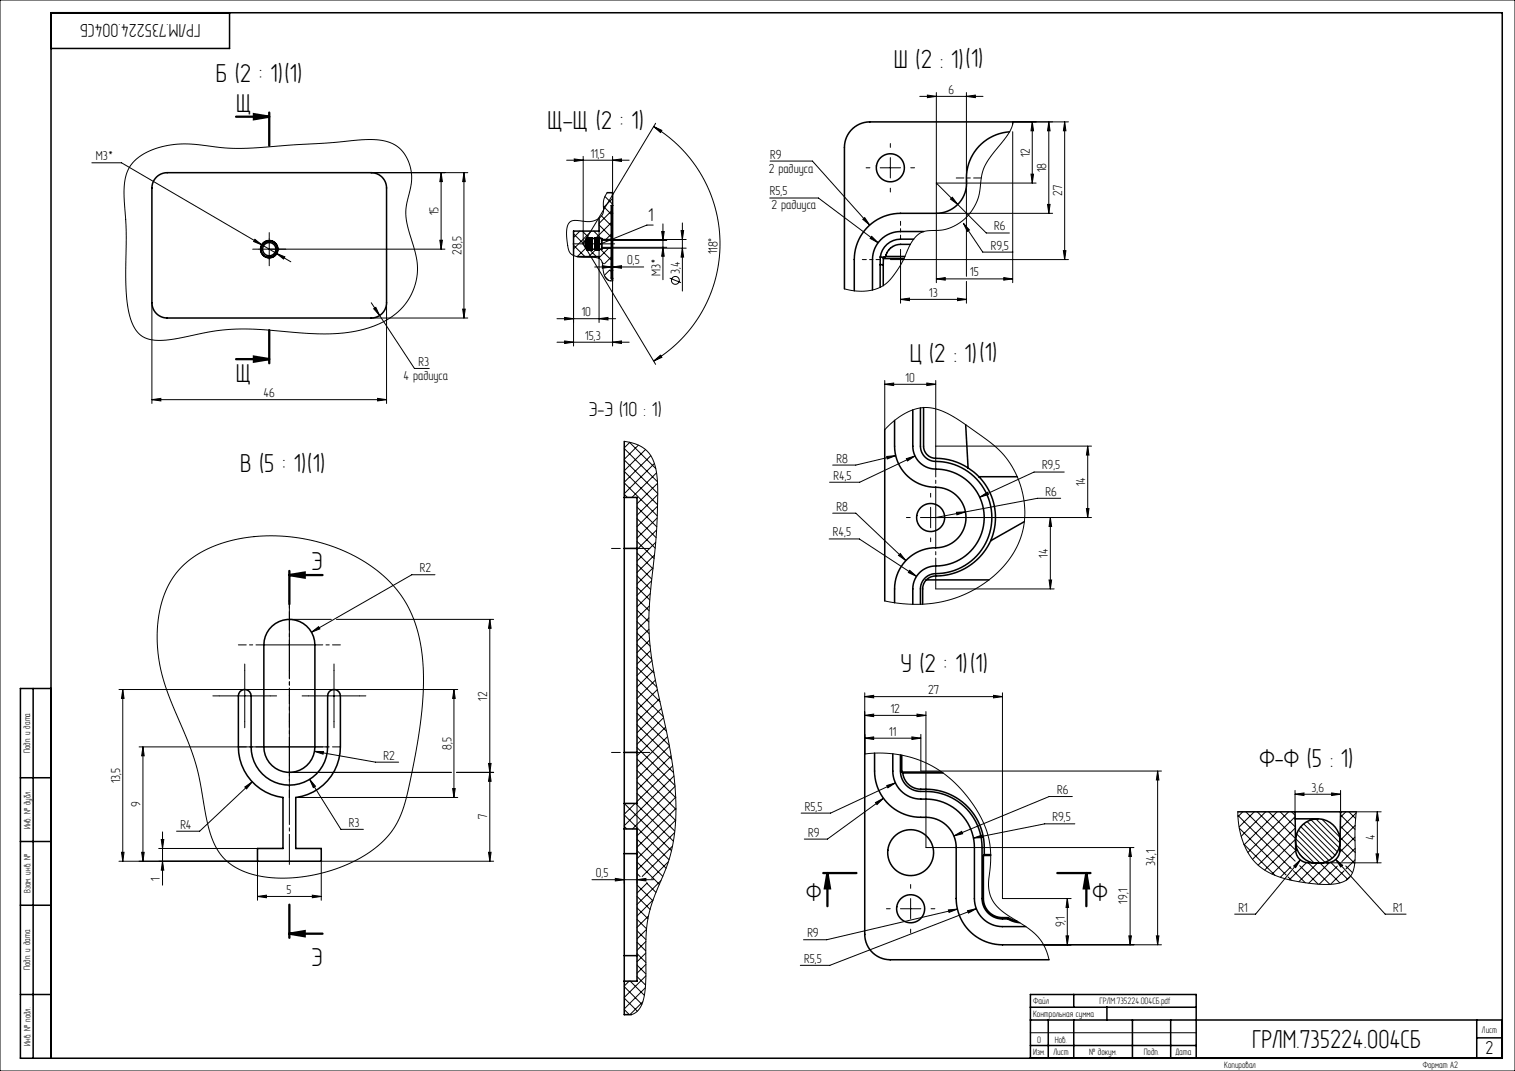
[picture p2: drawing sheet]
<svg xmlns="http://www.w3.org/2000/svg" width="594mm" height="420mm" viewBox="0 0 594 420" stroke-linecap="round" stroke-linejoin="round" font-family="sans-serif">
<g fill="none" stroke="#000" stroke-width=".39">
<path d="M0 0h594v420h-594zM360.6 37.8h24.8M363.6 37.3l3.5 .5-3.5 .5zM367.1 36.3v74.6M378.9 37.8l3.5-.5v1zM378.9 36.3v72.1M256.3 49.6l3.2 1.5-.5 .9zM256.3 49.6a53.6 53.6 0 0 1 0 92M257.1 48.4l-27.4 45.5M397.1 51.7v59.2M404.7 47.8v24M404.7 47.8l.5 3.5h-1z"/>
<path d="M411.2 47.8l.5 3.5h-1zM411.2 47.8v35.9M417.4 47.8v54M417.4 47.8l.5 3.5h-1zM418.9 47.8h-21.7l-.5 2.1-1.3 2.5-6.9 8.9-2.3 3.7-1.2 3.4-.9 7-.8 2.8-1.9 3.8-2.6 3.4-3.1 2.4-3.6 1.7-3.1 .8-6.2 .3-1.5 .5-1.4 .9-2.7 3.4-3.3 7-2.5 4.1-2.8 3.6-2.6 2.1-3.2 1.3-3.7 .7-3.9-.1-4.1-.8M36 63.8h11.6l55.1 32.2M52.7 63.1l3.3-2.5 4-2 4.8-1.4 5.2-.7 5.7 .1 11.8 1.4 6.2 .2 34.4-2.1 15.4-1.4 6 .3 4.4 1.3 2.7 1.8 2.2 2.5 1.6 3.3 .9 3.7v4.2l-2 8.7-.2 4 .8 4.7 3.2 10.8 .6 5.3-.6 5-1.7 4.8-1.6 2.9-2 2.5-2.3 2.3-2.8 2-3.2 1.8-3.5 1.5-8.1 2.1-6.2 .6-6.9 .1-22.9-1.7-8.8-.2-9.4 .9-13.5 2.7-5.2 .8h-4.7l-3.6-1-1.6-1-1.3-1.3-2.1-3.8-1.5-5.3-.8-7 .1-23.2-.8-13v-4.5l.4-3.2 .8-2.7 1.2-2.3zM145.6 67.7h37.8M172.9 67.7l.5 3.5h-1zM172.9 67.7v30M181.9 67.7l.5 3.5h-1zM181.9 67.7v57"/>
<path d="M222.2 62.8h24.5M225.2 62.3l3.5 .5-3.5 .5zM228.7 61.3v34.3M237.2 77.1l3 2.9M238.1 75.6l-1.4 2.7-.1 4.8-.9 1.8-1.7 1.2-2.1 .7-6.3-.4-1.8 .4-.8 .8-.6 1.3-.2 3.9 .6 4.7 1 2 1.1 .7 1.6 .5 6.7 .2 1.9 .6 1 1.3 .6 4.1 .6 1.9 1.2 1.1 1.7 .2M240.2 62.8l3.5-.5v1zM240.2 61.3v44.9M240.2 77.8l-3.6 3.6M301.8 77.7h19.1l23.4 17.5M302 63.2h16.5l22.5 25.1M345.1 65.8h8M349.1 61.8v8"/>
<path d="M372.7 78.1l.7-.7 2.1 2.8zM404.2 68.3h1l-.5 3.5zM406.2 71.8h-39.1l19.6 19.6h9.1M99.9 93.9l2.8 2.1-3.3-1.3zM102.7 98.5a3 3 0 0 1 2.6-3.8 3 3 0 0 1 3.2 3.3 3 3 0 0 1-3.7 2.6M102.7 96l11.3 6.7M105.6 93.7v8M108.4 99.4l3.3 1.3-.5 .9zM172.4 94.2h1l-.5 3.5zM174.4 97.7h-72.8M224.9 91.7l3.8 3.8M224.9 96.2l4.4 4.4"/>
<path d="M227.4 90.6l-2.5 2.5M228.3 90.6l2.8 2.8M231.1 97.9l2.7 2.7M231.9 90.6l-7 7M232.8 90.6l2.9 2.9M233.6 97.9l-2.7 2.7M234.9 90.6v35.9M234.9 88.2l4.8 4.8M235.4 97.7l4.3 4.3M235.8 84.7l3.9 3.8M236 93.8l.1 .1M236.6 80.9l3.1 3.1"/>
<path d="M238.6 97.3l-3.7 3.8M239.5 97.3l.2 .2M239.5 94.3h21.9M239.5 97h21.9M239.7 93.9h29.3M239.7 97.3h29.3M239.7 91.8l-2.1 2.1M239.7 87.3l-6.1 6.1M239.7 82.8l-4.8 4.8M256.1 88.3h-2.5l-18.2 7.4M259.4 90.8h1l-.5 3.5zM259.9 87.8v21.9"/>
<path d="M259.9 97l.5 3.5h-1zM267 90.4h1l-.5 3.5zM267.5 87.4v26.7M267.5 97.3l.5 3.5h-1zM338.3 86l.7-.7 2 3zM341.8 92.7l2.5 2.5-3.1-1.7zM353.1 97.8v21.1M367.1 83.7h45.6M377.7 87.6l2.4 2.6-.8 .5zM377.7 87.6l7.6 11.3h11.8M410.7 80.2h1l-.5 3.5zM416.9 98.3h1l-.5 3.5z"/>
<path d="M59.6 118.7v39.5M145.6 118.7l16.9 25.8h5.8M151.6 118.7v39.5M224.9 100.2v35.5M226.4 100.6l3.3-3.3 27.4 45.6M233.2 104.7h19.2M236.1 102.9l.5 .5M236.2 104.2l3.5 .5-3.5 .5zM237.2 108.5l1.5 1.5M239 105.9l-2 2.1M239.1 105.9l.6 .6M239.7 103.2v5.9"/>
<path d="M239.7 100.8l-2.7 2.6M240.2 104.7l3.5-.5v1zM240.2 109.1v26.6M240.2 109.3l-.9 .8M262.6 109.1l4.4 1.7M349.1 101.8h69.8M353.1 117.4l3.5-.5v1zM353.1 117.4h25.8M367.1 109.4l3.5-.5v1zM367.1 109.4h30M375.4 116.9l3.5 .5-3.5 .5zM378.9 110.4v8.5"/>
<path d="M393.6 108.9l3.5 .5-3.5 .5zM145.6 124.7h37.8M146.5 121.1l.9-.6 1.5 3.2zM181.4 121.2h1l-.5 3.5zM218.4 134.2h28.3M218.4 125h23M221.4 133.7l3.5 .5-3.5 .5zM221.4 124.5l3.5 .5-3.5 .5zM234.9 125l3.5-.5v1zM240.2 134.2l3.5-.5v1zM59.6 156.7l3.5-.5v1zM59.6 156.7h92"/>
<path d="M148.1 156.2l3.5 .5-3.5 .5zM256.3 141.6l2.7-2.3 .5 .8zM346.9 150.7l3.5-.5v1zM346.9 149.2v19.3l3.1-3 3.4-2.6 3.6-1.8 3.4-1 3.1-.3 3.1 .5 3.5 1.2 3.8 1.9 14.6 10.3 3.6 3.2 2.8 3.2 2.9 4.7 2.2 5.2 1.3 5.5 .5 5.6-.3 4.1-.8 4.1-1.4 3.9-2 3.7-2.6 3.7-3 3.4-3.6 3.1-4 2.8-4 2.3-4.3 1.9-4.5 1.4-4.6 .9-4.8 .5-4.9 .1-5.3-.5-4.8-.8M346.9 150.7h20M363.4 150.2l3.5 .5-3.5 .5zM366.9 149.2v25.8h61.1M244.8 173.1l5.1 1.3 2.2 1.1 1.6 1.4 1.4 1.6 1 2 1.4 5.2 .4 6.5-.3 13-.6 9-2.3 22.3-.3 6.3 .1 6.2 .7 6.7 1.1 7.7 5.3 24.7 1.8 9.7 1.2 9.6 .4 8.4-.4 9.7-1.4 8.5-1.9 6.1-5.5 13.5-1.9 7.4-.6 7.5-.1 16.8-.7 5.7-.8 2.7-1.1 2-1.4 1.4-1.7 .8M244.8 175.9l13 13M246.8 173.4l10.3 10.4M246.9 173.5l-2.1 2.1M250.3 174.6l-5.5 5.5"/>
<path d="M253.1 176.3l-8.3 8.3M255.2 178.7l-10.4 10.4M347.7 179l3.5-.3-3.3 1.3zM351.2 178.7l-15.7 3.7h-9M355.4 179.9l3.4-1.1-3 2zM358.8 178.8l-21.7 10.3h-11.8M426.5 175v28M426.5 175l.5 3.5h-1zM244.8 193.9l1.2 1.2M244.8 189.4l12.9 12.9M244.8 184.9l13 13M244.8 180.4l13.1 13.1"/>
<path d="M249.8 198.9l7.7 7.7M256.6 181.8l-11.8 11.8M257.4 185.4l-9.6 9.7M257.8 198.5l-8 8M257.8 189.5l-8 8.1M257.9 193.9l-8.1 8.2M364.9 199v8M384.1 195l3-1.9 .4 .9zM415.9 195.4h-9.1l-28.3 5.3M417.3 185.1h-11.9l-21.3 9.9M426 199.5h1l-.5 3.5zM249.8 216.8l6.2 6.3"/>
<path d="M249.8 212.3l6.7 6.7M249.8 207.8l7.1 7.2M249.8 203.3l7.4 7.5M256.6 217.7l-6.8 6.8M257.1 212.7l-7.3 7.3M257.4 207.8l-7.6 7.7M257.7 203.1l-7.9 7.9M325.1 211.4h11.8l22.5 14.6M326.5 201.2h9l19.7 18.6M353 217.1l2.2 2.7-2.9-2zM360.9 203h67.1M375 200.9l3.5-.2-3.3 1.2z"/>
<path d="M378.5 200.7l-11.6 2.3M411.8 203v28M411.8 203l.5 3.5h-1zM71.3 222.2l3.8-3.2 4.6-2.9 5.3-2.4 5.6-1.7 6.3-1.2 6.4-.6h6.6l6.8 .7 6.5 1.3 6.5 1.9 6 2.4 5.7 2.9 5.1 3.3 4.6 3.8 3.9 4.1 3.3 4.4 2.6 4.8 2 5.1 1.6 5.7 1 6.1 .5 6.7v7.1l-.5 7.7-1.1 8.3-1.7 10.5-2.6 12.5-1.5 6-1.7 4.6-2.3 4.5-2.9 3.7-3.6 3.5-4.5 3.3-7.7 4-8.7 3-9.1 1.8-8.7 .5-7.8-.9-6.8-2.1-2.9-1.5-2.6-1.8-2-2.1-1.8-2.3-2.1-4.2-1.7-5.3-3.5-18.6-1.7-7-2.8-7.8-8.4-20.4-2-6.8-1.2-6.5-.4-5.1v-5.2l.5-5.1 1-4.7 1.4-4.2 1.8-4 2.3-3.5zM170.5 225.4h-9l-39.4 22.5M249.8 239.3l4.6 4.6M249.8 234.8l4.7 4.7M249.8 230.3l5 5M249.8 225.8l5.3 5.4M249.8 221.3l5.7 5.8M254.6 237.6l-4.8 4.9M255 232.8l-5.2 5.2"/>
<path d="M255.5 227.8l-5.7 5.7M256 222.7l-6.2 6.3M356.7 223.7l2.7 2.3-3.2-1.5zM366.9 231h46.4M411.3 227.5h1l-.5 3.5zM103.5 252.9h20M122.1 247.9l2.8-2.1 .5 .8zM129.9 242.9h-16.4v20M131.9 242.9h61.6M192 242.9v94.8M192 242.9l.5 3.5h-1zM249.8 257.2l6.6 6.7"/>
<path d="M249.8 252.7l5.7 5.8M249.8 248.3l5.1 5.1M249.8 243.8l4.7 4.7M254.4 242.3l-4.6 4.7M254.4 246.8l-4.6 4.6M254.7 251l-4.9 4.9M255.1 255.1l-5.3 5.3M255.6 259.1l-5.8 5.8M48.1 270.4v67.3M48.1 270.4l.5 3.5h-1zM86 272.9h20M96 262.9v20"/>
<path d="M121 272.9h20M131 262.9v20M178 270.4v42.3M178 270.4l.5 3.5h-1zM179.5 270.4h-132.9M249.8 279.7l12.6 12.6M249.8 275.2l11.5 11.5M249.8 270.7l10.3 10.3M249.8 266.2l9 9M249.8 261.7l7.7 7.8M256.3 262.9l-6.5 6.5M257 266.7l-7.2 7.2"/>
<path d="M257.7 270.4l-7.9 8M258.5 274.1l-8.7 8.8M259.3 277.8l-9.5 9.6M339 273.2l3.5-.5v1zM339 271.7v24l5.3-.4 5.4 .3 5.4 .9 5.1 1.5 4.6 2.1 4.3 2.6 4.1 3.2 3.8 3.9 3.5 4.3 3.1 4.6 2.2 4.4 1.5 4.3 .8 3.9 .3 4.2-.8 12.2 .4 2.7 .9 2.3 1.6 2.3 2.3 2.2 10.1 6.7 3.7 3.1 2.9 4.2 1.8 5.2M339 273.2h54M363 279v53.4h81.6M389.5 272.7l3.5 .5-3.5 .5zM393 271.7v80.7h27M54.5 292.9h74M56 292.9v44.8M56 292.9l.5 3.5h-1z"/>
<path d="M113.5 282.9v20h63.5M123.3 294.6l3.5 .2-.1 .9zM123.3 294.6l23.9 4.3h9.1M191.5 299.4h1l-.5 3.5zM249.8 297.6l15.1 15.2M249.8 293.2l14.8 14.8M249.8 288.7l14.3 14.3M249.8 284.2l13.6 13.6M260.2 281.5l-10.4 10.4M261 285.1l-11.2 11.2M261.7 288.9l-11.9 11.9M262.5 292.6l-12.7 12.7"/>
<path d="M263.1 296.4l-13.3 13.4M339 289.5l3.5-.5v1zM339 280.5l3.5-.5v1zM339 289.5h22M339 280.5h24M357.5 289l3.5 .5-3.5 .5zM359.5 280l3.5 .5-3.5 .5zM361 288v14.4h94.4M96 308.6l2.9-2-2.2 2.8zM98.9 306.6l-20.6 19.4h-9.1M116 312.7h63.5M121.4 305.6l2.3 2.7-.9 .6z"/>
<path d="M121.4 305.6l12.3 19.6h8.8M177.5 309.2h1l-.5 3.5zM192 302.9l.5 3.5h-1zM193.5 302.9h-14.5M244.8 319.6l17.5 17.5M244.8 315.1l18.5 18.5M249 315.1l-4.2 4.2M249.2 315.1l14.8 14.8M249.8 315.1v31.4M249.8 311.1l14.8 14.8M249.8 306.6l15.1 15.2M249.8 302.1l15.2 15.3"/>
<path d="M263.7 300.3l-13.9 14M264.2 304.3l-19.4 19.5M264.6 308.4l-16.6 16.7M264.9 312.6l-15.1 15.2M265 317l-15.2 15.3M343.3 314.7l3.1-1.6-2.6 2.4zM346.4 313.1l-22 16h-9M347.7 308l3.4-1-3 2zM351.1 307l-25.4 11.9h-11.6M420.4 312.4h-9l-37.4 15.4M453.9 302.4v68.1M453.9 302.4l.5 3.5h-1z"/>
<path d="M485.3 319.7l21 21M487.3 318.4l-1.9 1.9M488.5 318.4l19.3 19.3M491.8 318.4l-6 5.9M493 318.4l15 15M496.2 318.4l-9.6 9.6M497.4 318.4l27.9 27.8M500.7 318.4l-12.9 12.9M501.9 318.4l6 5.9M505.2 318.4l-15.9 15.9M506.4 318.4l1.4 1.3M507.8 311.5l3.5-.5v1z"/>
<path d="M507.8 310v8.4M507.8 311.5h17.8M522.1 311l3.5 .5-3.5 .5zM525.6 319.6l5.7 5.7M525.6 310v8.4M527.7 318.4l-2.1 2.1M528.9 318.4l2.6 2.6M531.7 318.8l-6.2 6.2M540 318.4v20M540 318.4l.5 3.5h-1zM541.5 318.4h-9.7l-.5 7.2v11.6l-.4 2.8-.6 2.2-1.4 2.1-2.1 1.4-3 .9-4 .3-7.7-.7-8.2-1.6-5.7-2.1-4.4-2.8-3.4-3.7-2.8-5.1-1.7-6.1-.6-6.4M46.6 337.7h54.4v15.4"/>
<path d="M47.6 334.2h1l-.5 3.5zM55.5 334.2h1l-.5 3.5zM62.2 332.7h38.8M63.2 329.2h1l-.5 3.5zM63.7 326.2v20.9M63.7 337.7l.5 3.5h-1zM191.5 334.2h1l-.5 3.5zM193.5 337.7h-67.5v15.4M244.8 334.8v11.7M244.8 324.1l1 1M249.8 338.1l6.4 6.4M249.8 333.6l10.1 10.1"/>
<path d="M249.8 329.1l11.4 11.4M262.1 337.9l-6.6 6.6M263.7 331.8l-11.9 11.9M264.5 326.5l-14.7 14.8M264.9 321.6l-15.1 15.2M374 327.8l3-1.8 .4 1zM381.7 328.7l3.3-1.2 .2 1zM421.4 323.1h-11.8l-27.9 5.6M443.1 332.4v38.1M443.1 332.4l.5 3.5h-1zM485.9 324.8l18.4 18.4M487.7 331.1l12.2 12.2"/>
<path d="M506.1 340l-4.1 4M507.2 339.6l2.6-2.4-1.8 3zM507.8 320.3l-16.7 16.7M507.9 324.7l-14.6 14.6M507.9 329.1l-12.1 12.1M508 333.5l-9.2 9.3M508 331.2l7.2 7.2M508.4 327.1l11.1 11.1M509.1 325.5l11.9 12M509.6 339.5l7.2 7.2M509.6 335l1.9 1.9M509.8 337.2l-17.5 21.3h-8.2"/>
<path d="M510 324.2l12.3 12.3M511.1 323.1l12.4 12.3M512.2 338.3l-6.7 6.7M512.5 322.2l11.9 11.9M513 338.4l8.4 8.4M514.1 321.5l10.9 11M515.9 321.1l9.5 9.5M516.7 338.4l-7.5 7.4M518.3 321.3l7 6.9M520.3 338.4h21.2M521.2 338.3l-8.1 8.1M521.7 338.2l6.7 6.6"/>
<path d="M523.7 337.1l2.7 2.2-.7 .7zM523.7 337.1l19.4 21.4h8.2M524.3 339.6l-7.1 7.2M525.4 332.8l5.8 5.8M525.4 328.4l6 5.9M525.5 324l5.8 5.7M527.6 339.6l2.7 2.6M531.3 328.3l-6 5.9M531.3 337.2l-3.6 3.6M531.3 332.7l-5.2 5.2M531.3 323.7l-5.9 5.9M539.5 334.9h1l-.5 3.5z"/>
<path d="M101 351.6l3.5-.5v1zM101 351.6h25M122.5 351.1l3.5 .5-3.5 .5zM232.1 345h24.2M241.3 344.5l3.5 .5-3.5 .5zM249.8 345l3.5-.5v1zM249.8 356l4.2 4.3M249.8 351.5l5.1 5.1M249.8 347l6.2 6.2M249.8 342.5l1.1 1.2M253.4 346.2l3.8 3.8M253.8 346.2l-4 4"/>
<path d="M254.3 359.2l-4.5 4.5M256.1 352.9l-6.3 6.3M256.3 344.6l2.2 2.2M259.1 345.3l-9.3 9.4M353 356.4h8M357 352.4v8M371.9 356.8l3.5-.3-3.3 1.3zM375.4 356.5l-51.3 12h-9.1M379.3 357.1l3.5-.8-3.1 1.8zM382.8 356.3l-57.4 22.3h-11.6M418.5 352.4l.5 3.5h-1zM418.5 352.4v18.1"/>
<path d="M505 343.9l1.3 1.3M507 341.4l4.8 4.8M527 341.5l-5.3 5.3M529.1 343.8l-1.4 1.5M249.8 378.5l3.4 3.4M249.8 374l3.4 3.4M249.8 369.5l3.4 3.4M249.8 365l3.5 3.5M249.8 360.5l3.7 3.7M253.2 373.7l-3.4 3.5M253.2 369.2l-3.4 3.5M253.2 378.2l-3.4 3.5"/>
<path d="M253.5 364.5l-3.7 3.7M409.2 370.5h46.2M418 367h1l-.5 3.5zM442.6 367h1l-.5 3.5zM453.4 367h1l-.5 3.5zM244.8 395.9l2 2M244.8 391.4l5.1 5.2M244.8 386.9l6.9 6.9M246.7 384.8l-1.9 1.9M247.1 384.8l5.5 5.5M249.8 383l3.3 3.3M252 392.9l-5 5"/>
<path d="M253 387.4l-8.2 8.2M253.2 382.7l-8.4 8.5M404 405h65"/>
<circle cx="264.8" cy="110" r="1.54"/>
</g>
<path d="M99.6 44.8l6 1-6 1zM99.6 139.8l6 1-6 1zM113.5 225.5l6-1v2zM324.4 342.4l1 6h-2zM425.9 342.4l1 6h-2zM113.5 366.2l6-1v2z" fill="none" stroke="#000" stroke-width=".9" stroke-linecap="butt"/>
<g fill="none" stroke="#000" stroke-width=".39" stroke-dasharray="15.2 1.3 1.3 1.3">
<path d="M349.1 57.8v-1.5M397.1 48.7v-1M341.1 65.8h-1.5M349.1 73.8v1.5M357.1 65.8h1.5M101.6 97.7h-2.5M105.6 93.7v-2.5M109.6 97.7h2.5M236 94.3h3.5M236 94.3v2.7M236 97h3.5M105.6 101.7v2.5"/>
<path d="M364.9 195v-1.5M356.9 203h-1.5M364.9 211v1.5M372.9 203h1.5M86 272.9h-2.5M96 262.9v-2.5M106 272.9h2.5M121 272.9h-2.5M131 262.9v-2.5M141 272.9h2.5M96 282.9v2.5M131 282.9v2.5"/>
<path d="M349 356.4h-1.5M357 348.4v-1.5M365 356.4h1.5M357 364.4v1.5"/>
</g>
<path d="M353.1 93.8v-7M345.1 101.8h-7" fill="none" stroke="#000" stroke-width=".39" stroke-dasharray="15.2 1.3 1.3 1.3" stroke-dashoffset="13.6"/>
<path d="M384.7 69.8h-9.8" fill="none" stroke="#000" stroke-width=".39" stroke-dasharray="15.2 1.3 1.3 1.3" stroke-dashoffset="12.2"/>
<path d="M241 95.6h-16.3" fill="none" stroke="#000" stroke-width=".39" stroke-dasharray="15.2 1.3 1.3 1.3" stroke-dashoffset="9"/>
<path d="M113.5 339v-103.6" fill="none" stroke="#000" stroke-width=".39" stroke-dasharray="15.2 1.3 1.3 1.3" stroke-dashoffset="3.4"/>
<path d="M254.8 215.1h-15M254.8 295.1h-15" fill="none" stroke="#000" stroke-width=".39" stroke-dasharray="15.2 1.3 1.3 1.3" stroke-dashoffset="7.5"/>
<path d="M103.5 252.9h-10M113.5 242.9v-10M123.5 252.9h10M113.5 262.9v10M103.5 292.9h-10M113.5 282.9v-10M123.5 292.9h10M113.5 302.9v10" fill="none" stroke="#000" stroke-width=".39" stroke-dasharray="15.2 1.3 1.3 1.3" stroke-dashoffset="12.1"/>
<path d="M92.6 45.8h13M105.6 44.1v13M105.6 129.5v13M92.6 140.8h13M113.5 225.5h13M113.5 223.9v13M113.5 354.8v13M322.8 342.4h13M324.4 342.4v13M414.6 342.4h13M425.9 342.4v13M113.5 366.2h13" fill="none" stroke="#000" stroke-width=".9"/>
<path d="M366.9 203v-28M366.9 203v28" fill="none" stroke="#000" stroke-width=".39" stroke-dasharray="15.2 1.3 1.3 1.3" stroke-dashoffset="3.1"/>
<g fill="none" stroke="#000" stroke-width=".6">
<path d="M90 5v14h-70M395.8 51.7a18.3 18.3 0 0 0-16.8 20.4 11.9 11.9 0 0 1-11.9 11.6h-14a18.1 18.1 0 0 0-18.2 18.1v12.2M397.2 47.8h-56.1a10 10 0 0 0-10 10v55.5M61.3 69.5l2-1.3 2.3-.5h80a6 6 0 0 1 6 6v45a6 6 0 0 1-6 6h-80a6 6 0 0 1-6-6v-45l.4-2.3zM238.1 75.6h2.1v5M229.7 93.9v3.5M229.7 97.4l.4 .4M229.7 93.9l-1 1.7 1 1.7M230 95.2h.2M230 97.7l.2 .1zM230 95.2h2.2h-2M230 94.7h.2"/>
<path d="M230 94.8l.2 .1M230 95h.2M230 95.3l.2 .1M230 95.5l.2 .1M230 95.7l.2 .1M230 95.8l.2 .1M230 96l.2 .1M230 96.2l.2 .1M230 96.3l.2 .2M230 96.5l.2 .1M230 96.6l.2 .2M230 95.7h2.2"/>
<path d="M230 95.5h2.2M230 95.8h2.2M230 95.3h2.2M230 96h2.2M230 96.2h2.2M230 95h2.2M230 94.8h2.2M230 96.5h2.2M230 94.7h2.2M230 96.6h2.2M230.2 93.4h.1M230.2 93.5h.1"/>
<path d="M230.2 93.6h.1M230.2 93.7h.1M230.2 93.9h.1M230.2 94h.1M230.2 94.1h.1M230.2 94.1v.1M230.2 94.2h.1M230.2 94.4h.1M230.2 94.5h.1M230.2 94.7h.1M230.2 94.9h.1M230.2 95h.1"/>
<path d="M230.2 95.4h.1M230.2 95.6h.1M230.2 95.8h.1M230.2 95.9h.1M230.2 96.1h.1M230.2 96.3h-.2M230.2 96.5h.1M230.2 96.6h.1M230.2 96.8h.1M230.2 96.9h.1M230.2 97.1h.1M230.2 97.2h.1"/>
<path d="M230.2 97.3h.1M230.2 97.5h.1M230.2 97.6h.1M230.2 97.7h.1M230.2 97.8h.1M230.2 93.5h5.8v4.2h-5.8M230.2 96.3h2h-2.2M230.2 96.8h2h-2M230.2 94.2h2h-2M230.2 97.1h2h-2M230.2 93.4l-.5 .5M230.2 93.9h2"/>
<path d="M230.2 97.3h2M230.2 93.4v.1M230.2 93.5v.1M230.2 93.7l-.2 .1M230.2 93.8v.1M230.2 93.9v.1M230.2 94v.1M230.2 94.2v.2M230.2 94.4v.1M230.2 94.6l-.2 .1M230.2 94.7l-.2 .1M230.2 94.9l-.2 .1"/>
<path d="M230.2 95.1l-.2 .1M230.2 95.2l-.2 .1M230.2 95.4l-.2 .1M230.2 95.6l-.2 .1M230.2 95.8h-.2M230.2 96h-.2M230.2 96.1l-.2 .1M230.2 96.5h-.2M230.2 96.6h-.2M230.2 96.8v.1M230.2 97v.1M230.2 97.1v.1"/>
<path d="M230.2 97.2v.1M230.2 97.3v.2M230.2 97.5v.1M230.2 97.6v.1M230.2 97.7v.1M230.2 95.8h2M230.2 95.6h2M230.2 95.9h2M230.2 95h2M230.2 94.5h2M230.2 94.4h2M230.2 96.9h2"/>
<path d="M230.2 94.1h2M230.2 97.2h2M230.2 94h2M230.2 97.5h2M230.2 93.7h2M230.2 97.6h2M230.2 93.6h2M230.2 93.4h2M230.2 97.8h2M232.2 95.6h.1M232.2 95.8h.1M232.2 95.4h.1"/>
<path d="M232.2 95.9h.1M232.2 96.1h.1M232.2 95h.1M232.2 94.9h.1M232.2 96.5h.1M232.2 94.7h.1M232.2 96.6h.1M232.2 94.5h.1M232.2 94.4h.1M232.2 96.9h.1M232.2 94.1h.1M232.2 97.2h.1"/>
<path d="M232.2 94h.1M232.2 97.3h.1M232.2 93.9h.1M232.2 97.5h.1M232.2 93.7h.1M232.2 97.6h.1M232.2 93.6h.1M232.2 97.7h.1M232.2 93.5h.1M232.2 97.8h.1M232.2 93.4v4.5M233.4 95.6h.1"/>
<path d="M233.4 95.8h.1M233.4 95.4h.1M233.4 95.9h.1M233.4 95.2h1.6zM233.4 96.1h.1M233.4 95h.1M233.4 96.3h1.6zM233.4 94.9h.1M233.4 96.5h.1M233.4 94.7h.1M233.4 96.6h.1M233.4 94.5h.1"/>
<path d="M233.4 96.8h1.6zM233.4 94.4h.1M233.4 96.9h.1M233.4 94.2h1.6zM233.4 97.1h1.6zM233.4 94.1h.1M233.4 97.2h.1M233.4 94h.1M233.4 97.3h.1M233.4 93.9h.1M233.4 97.5h.1M233.4 93.7h.1"/>
<path d="M233.4 97.6h.1M233.4 93.6h.1M233.4 97.7h.1M233.4 93.5h.1M233.4 97.8h.1M233.4 93.9h1.6M233.4 97.3h1.6M233.4 95.8h1.6M233.4 95.7h1.6M233.4 93.4v4.5M233.4 95.5h1.6M233.4 95.6h1.6"/>
<path d="M233.4 95.3h1.6M233.4 95.9h1.6M233.4 96h1.6M233.4 96.1h1.6M233.4 95h1.6M233.4 94.8h1.6M233.4 96.5h1.6M233.4 94.7h1.6M233.4 96.6h1.6M233.4 94.5h1.6M233.4 94.4h1.6M233.4 96.9h1.6"/>
<path d="M233.4 94.1h1.6M233.4 97.2h1.6M233.4 94h1.6M233.4 97.5h1.6M233.4 93.7h1.6M233.4 97.6h1.6M233.4 93.6h1.6M233.4 93.4h1.6M233.4 97.8h1.6M234.9 85.6v5h-10v9.6M235 95.6h.1M235 95.8h.1"/>
<path d="M235 95.4h.1M235 95.9h.1M235 96.1h.1M235 95h.1M235 94.9h.1M235 96.5h.1M235 94.7h.1M235 96.6h.1M235 94.5h.1M235 94.4h.1M235 96.9h.1M235 94.1h.1"/>
<path d="M235 97.2h.1M235 94h.1M235 97.3h.1M235 93.9h.1M235 97.5h.1M235 93.7h.1M235 97.6h.1M235 93.6h.1M235 97.7h.1M235 93.5h.1M235 97.8h.1M235 93.4v4.5"/>
<path d="M236 93.9h3.7M236 97.3h3.7M239.7 93.9v3.4M239.7 97.3v11.8h.5M240.2 80.6v28.5M240.2 80.6h-.5v13.3M356.9 95.8h-3.8a6 6 0 0 0-5.9 4.8M358.2 93.8a12.7 12.7 0 0 0-10.4 2 8 8 0 0 0-2.7 5M362.2 90.8h-9.1a11 11 0 0 0-11 11v11.9M226.3 100.6h8.6v.8M240.2 109.1v1M345.1 103.8v8.9"/>
<path d="M345.1 103.8h1.2M345.1 100.8l1.7 .1M345.1 100.8v3M346.3 103.8v8.2M346.4 101.4l-.1 2.4M346.4 101.4h8M346.8 100.9l-.4 .5M347.2 100.6l-.4 .3M347.2 100.6h7.6M360.9 160v15a6.3 6.3 0 0 0 7.5 6 22 22 0 0 1 20.5 23.1 22 22 0 0 1-22.8 20.9 6 6 0 0 0-5.2 6v6M362.1 159.8v15.2a4.8 4.8 0 0 0 4.8 4.7 23.2 23.2 0 0 1 12.7 3.8M244.8 173.1v22"/>
<path d="M346.9 168.5v67.2M350.7 164.9v10.1a16.3 16.3 0 0 0 17.3 16.1 11.9 11.9 0 0 1 10.7 13.1 11.9 11.9 0 0 1-13.1 10.7 16.1 16.1 0 0 0-14.9 16.1v5.4M357.9 160.7v14.3a9.2 9.2 0 0 0 10.4 9 19 19 0 0 1 17.5 20.2 19 19 0 0 1-19.9 17.8 9 9 0 0 0-8 9v6M378.6 166.5l1 17M244.8 195.1v20M244.8 195.1h5v120h-5M379.6 183.5l4.2 3.5M383.8 187a23 23 0 0 1 4.6 25.1M383.8 187h15M244.8 215.1v80M244.8 215.1h5M388.4 212.1a24.1 24.1 0 0 1-22.5 13.9l-1.5 .5-1.2 .9"/>
<path d="M401.6 204.6l-13.2 7.5M363.2 227.4a5.1 5.1 0 0 0-1.4 3.6v5.9M363.2 227.4h24.6M106.7 245.5a10 10 0 0 1 10.8-1.8 10 10 0 0 1 6 9.2v40a10 10 0 0 1-10 10 10 10 0 0 1-10-10v-40a10 10 0 0 1 3.2-7.4zM13 270v145M20 270h-12v145h581v-410h-569v410M94 271.3a2.5 2.5 0 0 1 2.8-.8 2.5 2.5 0 0 1 1.7 2.4v20a15 15 0 0 0 15 15 15 15 0 0 0 15-15v-20a2.5 2.5 0 0 1 2.5-2.5 2.5 2.5 0 0 1 2.5 2.5v20a20 20 0 0 1-17.5 19.8v20h10v5h-25v-5h10v-20a20 20 0 0 1-17.5-19.8v-20zM244.8 295.1v20M244.8 295.1h5M339 295.7v70.7a10 10 0 0 0 10 10h62.3M342.9 295.3v7.1a18.3 18.3 0 0 0 20.1 18.1 11.9 11.9 0 0 1 11.9 11.9v20a18.1 18.1 0 0 0 18.1 18.1h16.2M350 295.6v6.8a11.2 11.2 0 0 0 13 11 19 19 0 0 1 19 19v20a11 11 0 0 0 11 11h9.2"/>
<path d="M353 296.1v6.3a8.3 8.3 0 0 0 10 8 22 22 0 0 1 22 22v20a8.3 8.3 0 0 0 10.1 8M353.6 296.2v6.6M8 305h12M244.8 315.1v10M353.6 302.8l.4 .3M353.6 302.8h15.7M354 303.1a7.5 7.5 0 0 0 9 6.4 23.1 23.1 0 0 1 22.9 25.6M354 303.1h15.7M485.3 318.4h22.5M507.8 318.4l.2 15a5 5 0 0 0 5 5h7.3a5 5 0 0 0 5-5l.3-15M507.8 318.4h17.8M525.6 318.4h6.2"/>
<path d="M8 330h12M244.8 325.1v9.7M244.8 334.8v63.1h2.7M244.8 325.1h5v59.7h-5M244.8 334.8h5M385.6 335.5v16.9a7.5 7.5 0 0 0 7.4 7.4h2.3M385.6 335.5h2.8M385.9 335.1l-.3 .4M385.9 335.1h2.5M507.8 321.1h8.9M514.6 338.4a8.8 8.8 0 0 1-5.1-13.5 8.8 8.8 0 0 1 14.4 0 8.8 8.8 0 0 1-5.1 13.5M8 355h12"/>
<path d="M395.3 359.8l3.4 1.4M395.3 359.8l-.2 .6M244.8 374.8h5M395.1 360.4l1.9 .9 2.8 .5M8 390h12M404 400h185M404 395h65M411 400v15M421 390v5M421 400v15M434 395v5M444 400v15"/>
<path d="M459 400v15M579 400v15M404 415v-25h65v25M404 410h65M579 407h10"/>
<circle cx="349.1" cy="65.8" r="5.5"/>
<circle cx="105.6" cy="97.7" r="3.3"/>
<circle cx="105.6" cy="97.7" r="3.4"/>
<circle cx="105.6" cy="97.7" r="2.6"/>
<circle cx="364.9" cy="203" r="5.5"/>
<circle cx="357" cy="334.4" r="9"/>
<circle cx="357" cy="356.4" r="5.5"/>
</g>
<g fill="#000">
<path d="M235.2 95.4a.33 .33 0 0 1 .5 .1 .33 .33 0 0 1-.1 .5 .33 .33 0 0 1-.5-.2l.3-.1-.3 .1z"/>
<path d="M99.6 44.8l6 1-6 1zM99.6 139.8l6 1-6 1zM113.5 225.5l6-1v2zM113.5 366.2l6-1v2zM425.9 342.4l1 6h-2zM324.4 342.4l1 6h-2z"/>
<path d="M411.2 47.8l.5 3.5h-1zM410.7 80.2h1l-.5 3.5zM404.7 47.8l.5 3.5h-1zM404.2 68.3h1l-.5 3.5z"/>
<path d="M181.9 67.7l.5 3.5h-1zM181.4 121.2h1l-.5 3.5zM172.9 67.7l.5 3.5h-1zM172.4 94.2h1l-.5 3.5z"/>
<path d="M225.2 62.3l3.5 .5-3.5 .5zM240.2 62.8l3.5-.5v1zM221.4 133.7l3.5 .5-3.5 .5zM240.2 134.2l3.5-.5v1z"/>
<path d="M108.4 99.4l2.8 2.2 .5-.9zM99.9 93.9l-.5 .8 3.3 1.3zM146.5 121.1l2.4 2.6-1.5-3.2zM96 308.6l.7 .8 2.2-2.8zM122.1 247.9l3.3-1.3-.5-.8zM123.3 294.6l3.4 1.1 .1-.9zM121.4 305.6l1.4 3.3 .9-.6zM343.3 314.7l.5 .8 2.6-2.4zM381.7 328.7l3.5-.2-.2-1zM374 327.8l3.4-.8-.4-1zM347.7 308l.4 1 3-2zM371.9 356.8l.2 1 3.3-1.3zM379.3 357.1l.4 1 3.1-1.8zM523.7 337.1l2 2.9 .7-.7zM507.2 339.6l.8 .6 1.8-3zM353 217.1l-.7 .7 2.9 2zM384.1 195l3.4-1-.4-.9zM375 200.9l.2 1 3.3-1.2zM356.7 223.7l-.5 .8 3.2 1.5zM347.7 179l.2 1 3.3-1.3zM355.4 179.9l.4 .9 3-2zM338.3 86l2.7 2.3-2-3zM341.8 92.7l-.6 .8 3.1 1.7zM367.1 109.4l3.5-.5v1zM393.6 108.9l3.5 .5-3.5 .5zM372.7 78.1l2.8 2.1-2.1-2.8zM377.7 87.6l1.6 3.1 .8-.5zM363.6 37.3l3.5 .5-3.5 .5zM378.9 37.8l3.5-.5v1z"/>
<path d="M259.4 90.8h1l-.5 3.5zM259.9 97l.5 3.5h-1z"/>
<path d="M267 90.4h1l-.5 3.5zM267.5 97.3l.5 3.5h-1zM192 242.9l.5 3.5h-1zM191.5 299.4h1l-.5 3.5zM178 270.4l.5 3.5h-1zM177.5 309.2h1l-.5 3.5z"/>
<path d="M236.2 104.2l3.5 .5-3.5 .5zM240.2 104.7l3.5-.5v1z"/>
<path d="M375.4 116.9l3.5 .5-3.5 .5zM353.1 117.4l3.5-.5v1z"/>
<path d="M221.4 124.5l3.5 .5-3.5 .5zM234.9 125l3.5-.5v1z"/>
<path d="M59.6 156.7l3.5-.5v1zM148.1 156.2l3.5 .5-3.5 .5z"/>
<path d="M256.3 141.6l2.7-2.3 .5 .8zM256.3 49.6l3.2 1.5-.5 .9z"/>
<path d="M363.4 150.2l3.5 .5-3.5 .5zM346.9 150.7l3.5-.5v1z"/>
<path d="M426 199.5h1l-.5 3.5zM426.5 175l.5 3.5h-1z"/>
<path d="M339 289.5l3.5-.5v1zM357.5 289l3.5 .5-3.5 .5zM339 280.5l3.5-.5v1zM359.5 280l3.5 .5-3.5 .5zM339 273.2l3.5-.5v1zM389.5 272.7l3.5 .5-3.5 .5z"/>
<path d="M192 302.9l.5 3.5h-1zM191.5 334.2h1l-.5 3.5zM48.1 270.4l.5 3.5h-1zM47.6 334.2h1l-.5 3.5zM540 318.4l.5 3.5h-1zM539.5 334.9h1l-.5 3.5zM411.8 203l.5 3.5h-1zM411.3 227.5h1l-.5 3.5zM416.9 98.3h1l-.5 3.5zM417.4 47.8l.5 3.5h-1z"/>
<path d="M522.1 311l3.5 .5-3.5 .5zM507.8 311.5l3.5-.5v1z"/>
<path d="M55.5 334.2h1l-.5 3.5zM56 292.9l.5 3.5h-1z"/>
<path d="M63.2 329.2h1l-.5 3.5zM63.7 337.7l.5 3.5h-1z"/>
<path d="M101 351.6l3.5-.5v1zM122.5 351.1l3.5 .5-3.5 .5z"/>
<path d="M241.3 344.5l3.5 .5-3.5 .5zM249.8 345l3.5-.5v1z"/>
<path d="M418 367h1l-.5 3.5zM418.5 352.4l.5 3.5h-1zM442.6 367h1l-.5 3.5zM443.1 332.4l.5 3.5h-1zM453.4 367h1l-.5 3.5zM453.9 302.4l.5 3.5h-1z"/>
</g>
<g font-size="11">
<text x="350.5" y="26.5">Ш (2 : 1)(1)</text>
<text x="92.6" y="43.8">Щ</text>
<text x="356.7" y="141.8">Ц (2 : 1)(1)</text>
<text x="92.5" y="149.8">Щ</text>
<text x="122.1" y="223.6">Э</text>
<text x="493.9" y="300.9">Ф-Ф (5 : 1)</text>
<text x="316.1" y="353.4">Ф</text>
<text x="428.3" y="353.4">Ф</text>
<text x="122.1" y="378.8">Э</text>
<text x="490.9" y="411">ГРЛМ.735224.004СБ</text>
</g>
<g font-size="10.2">
<text x="84.6" y="32">Á (2 : 1)(1)</text>
<text x="214.7" y="50.7">Ù-Ù (2 : 1)</text>
<text x="94.2" y="185.2">Â (5 : 1)(1)</text>
<text x="353.1" y="263.5">Ó (2 : 1)(1)</text>
</g>
<text font-size="8.6" x="230.9" y="163.1">Э-Э (10 : 1)</text>
<g font-size="7.8">
<text x="78.6" y="9.5" transform="rotate(-180 78.6 9.5)">ГРЛМ.735224.004СБ</text>
<text x="254.2" y="86.8">1</text>
<text x="582.4" y="413.5">2</text>
</g>
<g font-size="5.5">
<text x="371.9" y="36.8">6</text>
<text x="37.5" y="62.8">М3*</text>
<text x="231.7" y="61.8">11,5</text>
<text x="302" y="62.2">R9</text>
<text x="403.7" y="61.6" transform="rotate(-90 403.7 61.6)">12</text>
<text x="301.4" y="67.7">2 радиуса</text>
<text x="410.2" y="67.5" transform="rotate(-90 410.2 67.5)">18</text>
<text x="301.8" y="76.7">R5,5</text>
<text x="416.4" y="76.9" transform="rotate(-90 416.4 76.9)">27</text>
<text x="302.5" y="82.2">2 радиуса</text>
<text x="172" y="84.4" transform="rotate(-90 172 84.4)">15</text>
<text x="389.8" y="90.4">R6</text>
<text x="180.9" y="99.8" transform="rotate(-90 180.9 99.8)">28,5</text>
<text x="281.2" y="99.8" transform="rotate(-89 281.2 99.8)">118°</text>
<text x="388.4" y="97.9">R9,5</text>
<text x="245.9" y="103.7">0,5</text>
<text x="266.5" y="107.4" transform="rotate(-90 266.5 107.4)">3,4</text>
<text x="258.9" y="108.2" transform="rotate(-90 258.9 108.2)">М3*</text>
<text x="380.4" y="108.4">15</text>
<text x="364.3" y="116.4">13</text>
<text x="228.1" y="124">10</text>
<text x="229.5" y="133.2">15,3</text>
<text x="164.1" y="143.5">R3</text>
<text x="158.2" y="149">4 радиуса</text>
<text x="355.1" y="149.7">10</text>
<text x="103.3" y="155.7">46</text>
<text x="328" y="181.4">R8</text>
<text x="408.6" y="184.1">R9,5</text>
<text x="326.8" y="188.1">R4,5</text>
<text x="425.5" y="190.8" transform="rotate(-90 425.5 190.8)">14</text>
<text x="409.9" y="194.4">R6</text>
<text x="328" y="200.2">R8</text>
<text x="326.6" y="210.4">R4,5</text>
<text x="410.8" y="218.8" transform="rotate(-90 410.8 218.8)">14</text>
<text x="164.6" y="224.4">R2</text>
<text x="191" y="274.7" transform="rotate(-90 191 274.7)">12</text>
<text x="363.9" y="272.2">27</text>
<text x="349.2" y="279.5">12</text>
<text x="348.7" y="288.5">11</text>
<text x="150.4" y="297.9">R2</text>
<text x="177" y="294.1" transform="rotate(-90 177 294.1)">8,5</text>
<text x="47.1" y="307.1" transform="rotate(-90 47.1 307.1)">13,5</text>
<text x="414.5" y="311.4">R6</text>
<text x="514.2" y="310.5">3,6</text>
<text x="55" y="316.4" transform="rotate(-90 55 316.4)">9</text>
<text x="315.6" y="317.9">R5,5</text>
<text x="191" y="321.3" transform="rotate(-90 191 321.3)">7</text>
<text x="412.7" y="322.1">R9,5</text>
<text x="70.7" y="325">R4</text>
<text x="136.8" y="324.2">R3</text>
<text x="316.9" y="328.1">R9</text>
<text x="539" y="329.5" transform="rotate(-90 539 329.5)">4</text>
<text x="452.9" y="339.6" transform="rotate(-90 452.9 339.6)">34,1</text>
<text x="62.7" y="345.6" transform="rotate(-90 62.7 345.6)">1</text>
<text x="233.6" y="344">0,5</text>
<text x="112.3" y="350.6">5</text>
<text x="442.1" y="354.3" transform="rotate(-90 442.1 354.3)">19,1</text>
<text x="485.6" y="357.5">R1</text>
<text x="546.2" y="357.5">R1</text>
<text x="417.5" y="363.6" transform="rotate(-90 417.5 363.6)">9,1</text>
<text x="316.5" y="367.5">R9</text>
<text x="315.3" y="377.6">R5,5</text>
</g>
<g font-size="3.9">
<text x="11.9" y="295.4" transform="rotate(-90 11.9 295.4)">Подп. и дата</text>
<text x="11.9" y="325.1" transform="rotate(-90 11.9 325.1)">Инв. № дубл.</text>
<text x="11.9" y="350.2" transform="rotate(-90 11.9 350.2)">Взам. инв. №</text>
<text x="11.9" y="380.4" transform="rotate(-90 11.9 380.4)">Подп. и дата</text>
<text x="405.1" y="393.9">Файл</text>
<text x="431.2" y="393.9">ГРЛМ.735224.004СБ.pdf</text>
<text x="405" y="398.9">Контрольная сумма</text>
<text x="581" y="404.9">Лист</text>
<text x="11.9" y="410.1" transform="rotate(-90 11.9 410.1)">Инв. № подл.</text>
<text x="405.1" y="413.9">Изм.</text>
<text x="406.7" y="408.9">0</text>
<text x="413" y="413.9">Лист</text>
<text x="413.6" y="408.9">Нов.</text>
<text x="427" y="413.9">№ докум.</text>
<text x="448.4" y="413.9">Подп.</text>
<text x="460.9" y="413.9">Дата</text>
<text x="480" y="419">Копировал</text>
<text x="557.8" y="418.9">Формат A2</text>
</g>
</svg>
